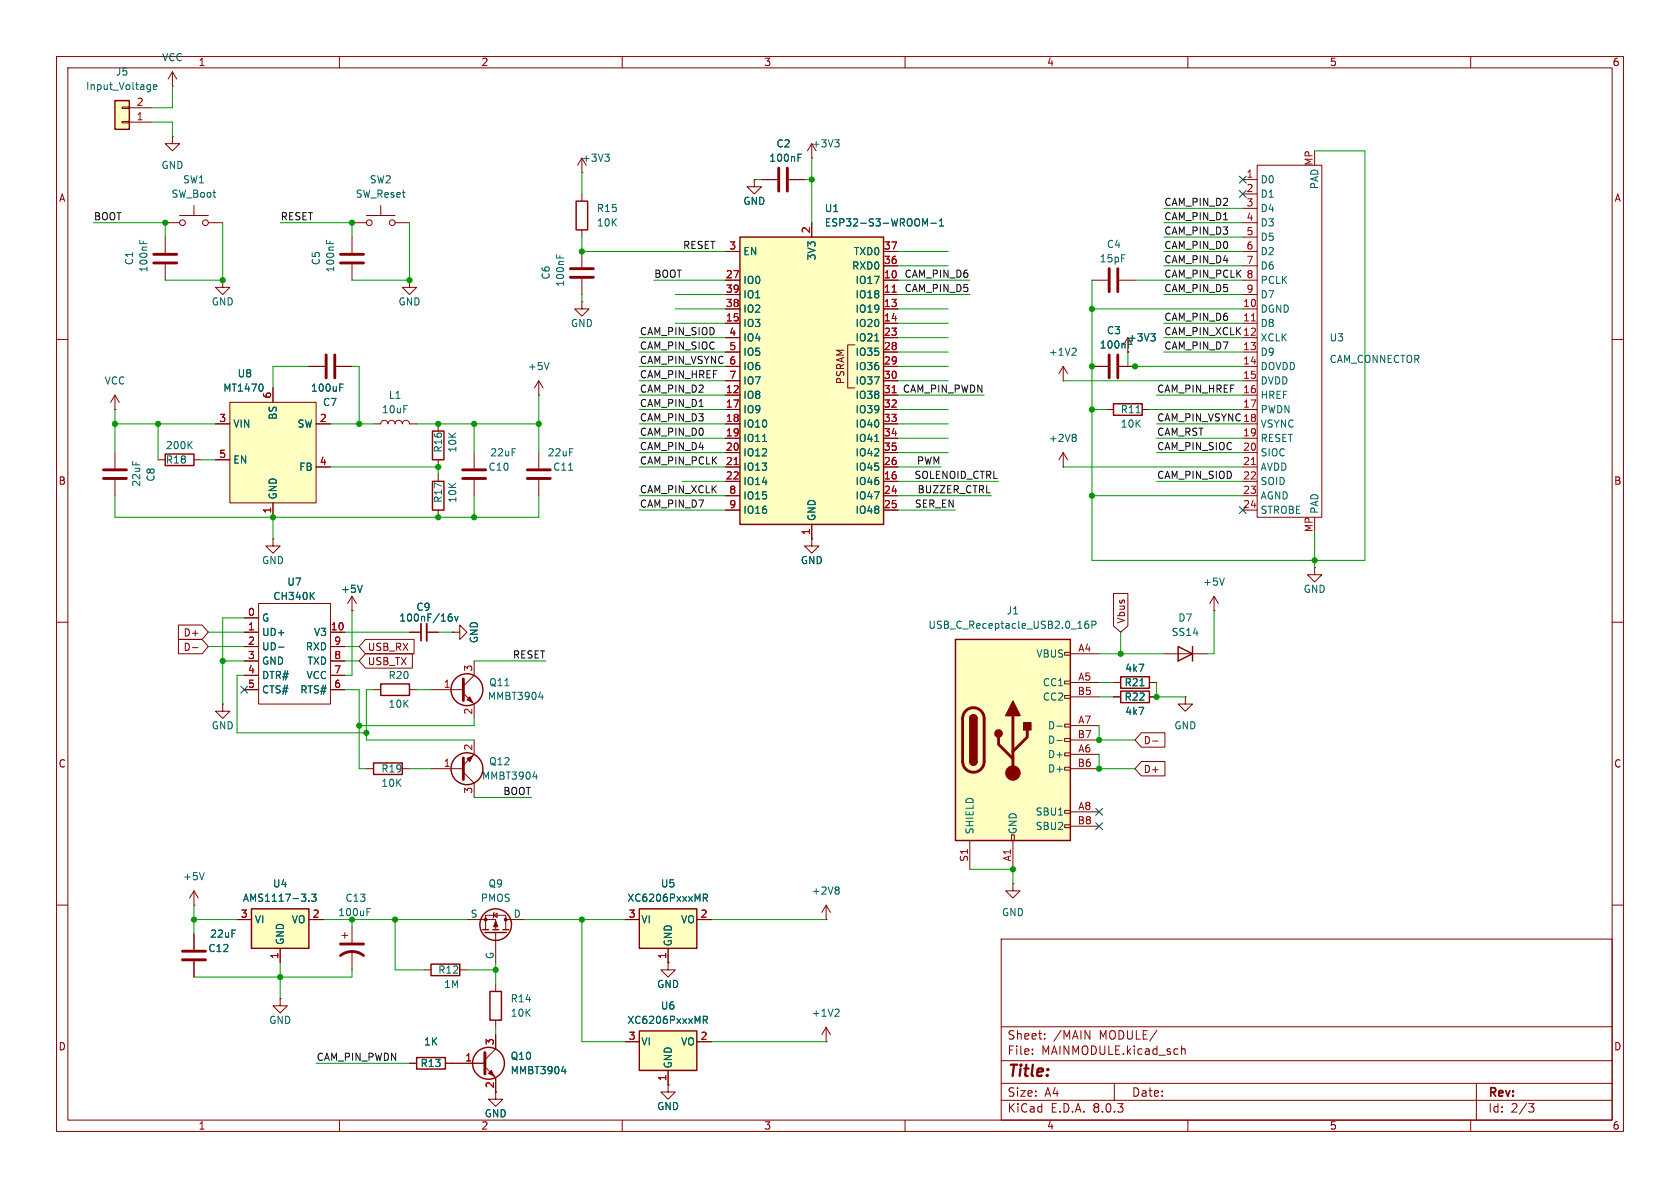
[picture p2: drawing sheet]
<svg xmlns="http://www.w3.org/2000/svg" width="297mm" height="210mm" viewBox="0 0 297 210" stroke-linecap="round" stroke-linejoin="round" font-family="sans-serif">
<g fill="none" stroke="#840000" stroke-width=".18">
<path d="M10 10h277v190h-277zM12 12h273v186h-273zM60 10v2M110 10v2M160 10v2M210 10v2M260 10v2M10 60h2M285 60h2M27.9 81.3h1.3M34.3 81.3h1.3M10 110h2"/>
<path d="M285 110h2M10 160h2M285 160h2M177 166h108v32h-108zM60 198v2M110 198v2M160 198v2M177 194.5h108M177 191.5h108M177 187.5h108M177 181.5h108M182.5 186.3v.1"/>
<path d="M182.5 185.5v.1M184.7 183.6v.1M184.7 182.8v.1M191.8 182.2l.9 1.5v-1.5M197 191.5v3M208.9 184.9v1.5M208.9 185.5l.2-.1 .4 .1v.9M210 198v2M260 198v2M261 191.5v6.5M270.2 195.1h1l-.5 .6 .4 .1 .1 .5-.3 .3h-.4"/>
</g>
<path d="M29.2 80.3h5.1v2h-5.1z" fill="none" stroke="#840000" stroke-width=".25"/>
<path d="M33.4 78.6l.6 .7M34 78l-.7 .8" fill="none" stroke="#006464" stroke-width=".18"/>
<path d="M113 182.2h10.2v7h-10.2z" fill="#ffffc2"/>
<path d="M113 182.2h10.2v7h-10.2z" fill="none" stroke="#840000" stroke-width=".25"/>
<path d="M110.5 184.2h2.5M118.1 189.2v2.6M123.2 184.2h2.5" fill="none" stroke="#840000" stroke-width=".18"/>
<path d="M124.3 180.3h.6l.2-.2-.1-.3-.7-.2v1.3M124.6 180.3l.5 .6" fill="none" stroke="#006464" stroke-width=".18"/>
<path d="M113 160.7h10.2v6.9h-10.2z" fill="#ffffc2"/>
<g fill="none" stroke="#840000" stroke-width=".25">
<path d="M113 160.7h10.2v6.9h-10.2z"/>
<circle cx="82.5" cy="121.9" r="2.82"/>
</g>
<path d="M54.6 64.8h2.8M59.4 64.8h2.8M80 111.8h1.3v-1.3l1.2 1.3-1.2 1.2v-1.2M80 111.8h.1M83.8 116.8v2.6l-1.9 1.9M76.2 121.9h5.7M81.9 122.6l1.9 1.9v2.5M110.5 162.6h2.5M118.1 167.6v2.6M123.2 162.6h2.5M118.1 191.8v1.2h1.3l-1.3 1.3-1.3-1.3h1.3M118.1 191.8h.1" fill="none" stroke="#840000" stroke-width=".18"/>
<path d="M60.1 68.5h.4M60.1 67.9h.6M95.3 123.2h.7M95.9 122.8v.8M124.3 158.7h.6l.2-.2-.1-.3-.7-.1v1.2M124.6 158.7l.5 .6" fill="none" stroke="#006464" stroke-width=".18"/>
<path d="M57.7 62.7v4.1M59.2 62.7v4.1M81.9 120v3.8" fill="none" stroke="#840000" stroke-width=".51"/>
<path d="M82.5 123.7l.6-.5 .5 1z" fill="#840000" stroke="#840000" stroke-width=".18"/>
<path d="M168.9 113h20.3v35.6h-20.3z" fill="#ffffc2"/>
<g fill="none" stroke="#840000" stroke-width=".18">
<path d="M20.3 72.4h.1M20.3 69.9v2.5M20.3 69.9l-.7 1.2M20.3 69.9l.8 1.2M188 67.3h.1M188 64.8l-.8 1.2M188 64.8v2.5M188 64.8l.7 1.2M20.3 80v2.8M20.3 84.8v2.8M188.2 115.3h1v.5h-1zM189.2 115.6h5.1"/>
<path d="M64.8 135.9h1.2M66 121.9h1.3M71.1 135.9h1.3M72.4 121.9h1.3M76.2 135.9h5.7M81.9 136.5l1.9 1.9v2.6M83.8 130.8v2.6l-1.9 1.9M188.2 135.6h1v.5h-1zM188.2 133.1h1v.5h-1zM188.2 130.6h1v.5h-1zM188.2 128h1v.5h-1zM188.2 122.9h1v.5h-1z"/>
<path d="M188.2 120.4h1v.5h-1zM189.2 120.7h5.1M189.2 133.4h5.1M189.2 128.3h5.1M189.2 123.2h5.1M189.2 135.9h5.1M189.2 130.8h5.1M171.4 148.6v5.1M178.8 147.6h.5v1h-.5zM179.1 156.2v1.3h1.2l-1.2 1.3-1.3-1.3h1.3M179.1 156.2h.1M179.1 148.6v5.1"/>
<path d="M188.2 145.8h1v.5h-1zM188.2 143.3h1v.5h-1zM189.2 143.5h5.1M189.2 146.1h5.1M49.5 176.5v1.3h1.3l-1.3 1.3-1.2-1.3h1.2M49.5 176.5h.1M118.1 170.2v1.3h1.3l-1.3 1.2-1.3-1.2h1.3M118.1 170.2h.1M146 162.6h.1M146 160l-.7 1.3M146 160v2.6M146 160l.8 1.3"/>
<path d="M80 188h5.7M85.7 188.6l1.9 1.9v2.5M87.6 182.9v2.5l-1.9 1.9M146 184.2h.1M146 181.6v2.6M146 181.6l-.7 1.3M146 181.6l.8 1.3"/>
</g>
<g fill="none" stroke="#840000" stroke-width=".25">
<path d="M168.9 113h20.3v35.6h-20.3zM66 134.9h5.1v2h-5.1zM67.3 120.9h5.1v2h-5.1zM171.4 134.6a.64 .64 0 0 0 .7 .7 .64 .64 0 0 0 .6-.7M171.4 127a.64 .64 0 0 1 .7-.6 .64 .64 0 0 1 .6 .6"/>
<circle cx="82.5" cy="135.9" r="2.82"/>
<circle cx="86.4" cy="188" r="2.82"/>
</g>
<path d="M18.3 83.1h4.1M18.3 84.6h4.1M81.9 134v3.8M170.7 125.7a1.9 1.9 0 0 1 2.1-.5 1.9 1.9 0 0 1 1.2 1.8v7.6a1.91 1.91 0 0 1-1.9 1.9 1.91 1.91 0 0 1-1.9-1.9v-7.7l.2-.7zM176.5 130.3v1.3l2.6 2.5M179.1 126.5v10.2M181.6 129v1.3l-2.5 2.5M85.7 186.1v3.8" fill="none" stroke="#840000" stroke-width=".51"/>
<g fill="#840000" stroke="#840000" stroke-width=".25">
<path d="M171.4 134.6h1.3a.64 .64 0 0 1-.6 .7 .64 .64 0 0 1-.7-.7z"/>
<path d="M171.4 127h1.3v7.6h-1.3z"/>
<path d="M171.6 126.6a.64 .64 0 0 1 .7-.2 .64 .64 0 0 1 .4 .6h-1.3z"/>
<path d="M179.1 124l1.2 2.5h-2.5z"/>
<path d="M181 127.8h1.2v1.2h-1.2z"/>
<circle cx="176.5" cy="129.7" r=".63"/>
</g>
<g fill="#840000" stroke="#840000" stroke-width=".18">
<path d="M82.5 134.1l1.1-.5-.5 1z"/>
<path d="M86.9 189.2l.5 1-1-.5z"/>
<circle cx="179.1" cy="136.7" r="1.27"/>
</g>
<path d="M190 61.5l.3 .3-.1 .3-.7 .7h.8M192.4 109.8l-.4 .1a.86 .86 0 0 0 0 1.2l.4-.2 .1-.4-.2-.2h-.4l-.1 .2M193 110.5l.6-.1 .2-.2-.1-.3-.7-.1v1.3M94.2 137.3h.8M94.8 136.9v.8M186.8 128.4h1M186.8 130.9h1M148.1 156.8l.2 .2-.2 .3 .2 .3v.2l-.2 .3M148.1 178.4l.2 .2v.3l-.7 .7h.7M99.3 189.4h.8M99.9 189v.8" fill="none" stroke="#006464" stroke-width=".18"/>
<path d="M40.6 71.1h15.3v17.8h-15.3z" fill="#ffffc2"/>
<g fill="none" stroke="#840000" stroke-width=".18">
<path d="M102.1 29.2l.8-1.3v2.6M102.9 30.5h.1M102.9 34.3v1.3M133.3 31.8v1.2h1.3l-1.3 1.3-1.2-1.3h1.2M133.3 31.8h.1M134.6 31.8h2.8M139.4 31.8h2.8M72.4 49.5v1.3h1.3l-1.3 1.3-1.3-1.3h1.3M72.4 49.5h.1M102.9 53.3v1.3h1.2l-1.2 1.3-1.3-1.3h1.3M102.9 53.3h.1M102.9 40.6v1.3"/>
<path d="M102.9 44.5v2.7M102.9 49.3v2.8M193 49.5h2.8M197.9 49.5h2.8M38.1 74.9h2.5M40.6 71.1h15.3v17.8h-15.3zM48.3 68.6v2.5M55.9 74.9h2.5M66 74.9h1.3a.64 .64 0 0 1 .6-.6 .64 .64 0 0 1 .7 .6 .64 .64 0 0 1 .6-.6 .64 .64 0 0 1 .6 .6 .64 .64 0 0 1 .7-.6 .64 .64 0 0 1 .6 .6 .64 .64 0 0 1 .7-.6 .64 .64 0 0 1 .6 .6h1.3M95.2 69.9h.1M95.2 67.3l-.7 1.3M95.2 67.3v2.6"/>
<path d="M95.2 67.3l.8 1.3M195.6 72.4h1.2M198.6 61l.8-1.3v2.5M201.9 72.4h1.3M38.1 81.3h2.5M48.3 88.9v2.5M55.9 82.6h2.5M188 82.6h.1M188 80l-.8 1.3M188 80v2.6M188 80l.7 1.3M72.4 111.8h2"/>
<path d="M75.4 111.8h2.1M214.6 108h.1M214.6 105.4l-.7 1.3M214.6 105.4v2.6M214.6 105.4l.8 1.3M39.4 124.5v1.2h1.2l-1.2 1.3-1.3-1.3h1.3M39.4 124.5h.1M60.5 165.4h1M61 164.8v1.1M62.2 163.8v2.8M62.2 168.1v3.4M82.5 162.6h5.1v1.7"/>
<path d="M85.9 164.3v-2.5h3.5v2.5M87.2 161.8l.7-.4v.8zM87.4 161.3l-.2 .1v.8l-.1 .1M87.6 164.8v5.4M89.4 162.6h3.3M72.4 188h1.3M78.7 188h1.3"/>
</g>
<g fill="none" stroke="#006464" stroke-width=".18">
<path d="M106.9 27.2h.8l-.4 .5M107.5 27.7l.2 .3v.3l-.2 .2M141.1 27.2h.6M141.1 27.9h.4M98.4 45v.6M99 45.2v.4M203.4 59h.8l-.4 .5M204 59.5l.2 .2v.3l-.2 .3M46.4 68l.1 .4-.1 .6M97.1 64.1l-.5 1.2M190 76.8l.3 .2-.3 .3 .3 .3v.2l-.3 .2M200.9 73h.7"/>
<path d="M79.4 109.1l.3-.1 .3 .3-.2 .4h-.4M79.8 108.5l-.4 .2M80.4 109l.3 .8 .3-.8M216.4 102.2l-.4 1.2M64.9 161.2h.4M64.9 160.6h.6"/>
</g>
<g fill="none" stroke="#840000" stroke-width=".25">
<path d="M101.9 35.6h2v5h-2zM196.8 71.4h5.1v2h-5.1zM85.3 164.3h1.1M85.7 164.8h3.8M87.1 164.3h1M88.9 164.3h1M73.7 186.9h5v2.1h-5z"/>
<circle cx="87.6" cy="163.4" r="2.79"/>
</g>
<path d="M137.7 29.7v4.1M139.2 29.7v4.1M100.8 49h4.1M100.8 47.5h4.1M196.1 47.5v4.1M197.6 47.5v4.1M60.2 168.9a3.3 3.3 0 0 1 4.1 0M60.2 166.9h4.1" fill="none" stroke="#840000" stroke-width=".51"/>
<path d="M75.4 110.2v3.1" fill="none" stroke="#840000" stroke-width=".33"/>
<path d="M74.4 110.2v3.1" fill="none" stroke="#840000" stroke-width=".3"/>
<g fill="#840000" stroke="#840000" stroke-width=".18">
<path d="M87.6 162.8l.4 1h-.8z"/>
<circle cx="85.9" cy="162.6" r=".25"/>
<circle cx="89.4" cy="162.6" r=".25"/>
</g>
<path d="M20.3 17.8h2.6v5.1h-2.6z" fill="#ffffc2"/>
<g fill="none" stroke="#840000" stroke-width=".18">
<path d="M21.6 18.9h1.3v.3h-1.3zM22.9 19.1h3.8M30.5 15.2h.1M30.5 12.7l-.8 1.3M30.5 12.7v2.5M30.5 12.7l.7 1.3M21.6 21.5h1.3v.2h-1.3zM22.9 21.6h3.8M30.5 24.1v1.3h1.2l-1.2 1.3-1.3-1.3h1.3M30.5 24.1h.1M142.7 26.7l.8-1.3v2.5M143.5 27.9h.1"/>
<path d="M143.5 95.3v1.2h1.3l-1.3 1.3-1.3-1.3h1.3M143.5 95.3h.1M87.6 174v1.3M87.6 180.3v1.3"/>
</g>
<path d="M20.3 17.8h2.6v5.1h-2.6zM86.6 175.3h2v5h-2z" fill="none" stroke="#840000" stroke-width=".25"/>
<path d="M26.5 15h.1M26.6 15l-.1 1.1M26.6 15.8h-.1M27.1 15.4l.6-.1v-.3h-.4l-.2 .2 .1 .6h.5M147.6 24.7h.7l-.4 .5M148.1 25.2l.2 .2v.3l-.2 .3" fill="none" stroke="#006464" stroke-width=".18"/>
<path d="M130.8 41.9h25.4v50.8h-25.4z" fill="#ffffc2"/>
<path d="M130.8 41.9h25.4v50.8h-25.4zM76.5 76.2h2v5.1h-2zM76.5 85.1h2v5.1h-2zM198.1 119.6h5.1v2.1h-5.1zM208.3 114.3l2.5 1.3-2.5 1.2zM210.8 114.3v2.5M198.1 122.2h5.1v2h-5.1zM76.2 170.4h5.1v2.1h-5.1z" fill="none" stroke="#840000" stroke-width=".25"/>
<g fill="none" stroke="#840000" stroke-width=".18">
<path d="M29.2 39.4h2.5M31.7 38.1h5.1M34.3 36.3v1.8M36.8 39.4h2.6M62.2 39.4h2.6M64.8 38.1h5M67.3 36.3v1.8M69.8 39.4h2.6M143.5 39.4v2.5M219.7 39.4h2.5M219.7 31.8h2.5M219.7 34.3h2.5"/>
<path d="M219.7 36.8h2.5M222.2 29.2h11.5v62.2h-11.5zM29.2 41.9v2.8M29.2 46.7v2.8M39.4 49.5v1.3h1.2l-1.2 1.3-1.3-1.3h1.3M39.4 49.5h.1M62.2 41.9v2.8M62.2 46.7v2.8M128.3 49.5h2.5M128.3 52.1h2.5M128.3 54.6h2.5M128.3 57.2h2.5"/>
<path d="M128.3 59.7h2.5M128.3 44.5h2.5M156.2 49.5h2.5M156.2 52.1h2.5M156.2 54.6h2.5M156.2 57.2h2.5M156.2 59.7h2.5M156.2 44.5h2.5M156.2 47h2.5M219.7 49.5h2.5M219.7 52.1h2.5M219.7 54.6h2.5"/>
<path d="M219.7 57.2h2.5M219.7 59.7h2.5M219.7 44.5h2.5M219.7 47h2.5M219.7 41.9h2.5M77.5 74.9v1.3M128.3 69.9h2.5M128.3 72.4h2.5M128.3 74.9h2.5M128.3 77.5h2.5M128.3 62.2h2.5M128.3 64.8h2.5"/>
<path d="M128.3 67.3h2.5M151.1 61h-1.2v7.6h1.2M156.2 69.9h2.5M156.2 72.4h2.5M156.2 74.9h2.5M156.2 77.5h2.5M156.2 62.2h2.5M156.2 64.8h2.5M156.2 67.3h2.5M193 64.8h2.8M197.9 64.8h2.8M219.7 69.9h2.5"/>
<path d="M219.7 72.4h2.5M219.7 74.9h2.5M219.7 77.5h2.5M219.7 62.2h2.5M219.7 64.8h2.5M219.7 67.3h2.5M48.3 95.3v1.2h1.2l-1.2 1.3-1.3-1.3h1.3M48.3 95.3h.1M77.5 81.3v1.3M77.5 83.8v1.3M77.5 90.2v1.2M83.8 80v2.8"/>
<path d="M83.8 84.8v2.8M95.2 80v2.8M95.2 84.8v2.8M128.3 85.1h2.5M128.3 80h2.5M128.3 82.6h2.5M128.3 87.6h2.5M128.3 90.2h2.5M143.5 92.7v2.6M156.2 85.1h2.5M156.2 80h2.5M156.2 82.6h2.5"/>
<path d="M156.2 87.6h2.5M156.2 90.2h2.5M219.7 85.1h2.5M219.7 80h2.5M219.7 82.6h2.5M219.7 87.6h2.5M219.7 90.2h2.5M43.2 109.2h2.5M43.2 111.8h2.5M43.2 114.3h2.5M43.2 116.8h2.5M43.2 119.4h2.5"/>
<path d="M45.7 106.7h12.7v17.8h-12.7zM58.4 111.8h2.6M58.4 114.3h2.6M58.4 116.8h2.6M58.4 119.4h2.6M62.2 108h.1M62.2 105.4v2.6M62.2 105.4l-.7 1.3M62.2 105.4l.8 1.3M205.7 115.6h7.7M232.4 100.3v1.3h1.3l-1.3 1.3-1.3-1.3h1.3M232.4 100.3h.1"/>
<path d="M43.2 121.9h2.5M58.4 121.9h2.6M196.8 123.2h1.3M196.8 120.7h1.3M203.2 123.2h1.3M203.2 120.7h1.3M209.5 123.2v1.3h1.3l-1.3 1.2-1.2-1.2h1.2M209.5 123.2h.1M34.3 165.1v2.8M34.3 169.9v2.8M74.9 171.5h1.3M81.3 171.5h1.2"/>
<path d="M87.6 193v1.3h1.3l-1.3 1.3-1.2-1.3h1.2"/>
<circle cx="32.3" cy="39.4" r=".51"/>
<circle cx="36.3" cy="39.4" r=".51"/>
<circle cx="65.3" cy="39.4" r=".51"/>
<circle cx="69.3" cy="39.4" r=".51"/>
</g>
<path d="M157.7 51.7h.7M221.2 56.7h.7M157.7 69.4h.7M129.8 82.1h.7M221.2 82.1h.7" fill="none" stroke="#a90000" stroke-width=".18"/>
<g fill="none" stroke="#006464" stroke-width=".18">
<path d="M163.5 39.6l.5-.9v1.2M164.6 39.5h.9M166.1 39.9h.7M166.1 39l.3-.3v1.2M24.7 42.5v.6M25.3 42.6v.5M57.7 42.5v.6M58.3 42.6v.5M134.8 78h.7M154.6 78h.8M154.6 60.3h.8M100.5 83.1h.7"/>
<path d="M49.2 114.4h1M55 105.3l.6 .7M55.6 104.7l-.7 .7M64 103.4l-.4 1.3M201.5 121.2h.8"/>
</g>
<path d="M27.2 46.5h4M27.2 45h4M60.2 46.5h4.1M60.2 45h4.1M196.1 62.7v4.1M197.6 62.7v4.1M81.8 83.1h4.1M81.8 84.6h4.1M93.2 83.1h4.1M93.2 84.6h4.1M32.3 168.1h4M32.3 169.7h4" fill="none" stroke="#840000" stroke-width=".51"/>
<path d="M44.4 160.7h10.2v6.9h-10.2z" fill="#ffffc2"/>
<path d="M44.4 160.7h10.2v6.9h-10.2z" fill="none" stroke="#840000" stroke-width=".25"/>
<g fill="none" stroke="#840000" stroke-width=".18">
<path d="M133.3 31.8h.1M134.6 31.8h2.8M139.4 31.8h2.8M143.5 39.4v2.5M128.3 49.5h2.5M128.3 52.1h2.5M128.3 54.6h2.5M128.3 57.2h2.5M128.3 59.7h2.5M128.3 44.5h2.5M156.2 49.5h2.5M156.2 52.1h2.5"/>
<path d="M156.2 54.6h2.5M156.2 57.2h2.5M156.2 59.7h2.5M156.2 44.5h2.5M156.2 47h2.5M38.1 74.9h2.5M48.3 68.6v2.5M54.6 64.8h2.8M55.9 74.9h2.5M59.4 64.8h2.8M128.3 64.8h2.5M128.3 74.9h2.5"/>
<path d="M128.3 69.9h2.5M128.3 72.4h2.5M128.3 77.5h2.5M128.3 62.2h2.5M128.3 67.3h2.5M156.2 64.8h2.5M156.2 74.9h2.5M156.2 69.9h2.5M156.2 72.4h2.5M156.2 77.5h2.5M156.2 62.2h2.5M156.2 67.3h2.5"/>
<path d="M193 64.8h2.8M197.9 64.8h2.8M38.1 81.3h2.5M48.3 88.9v2.5M55.9 82.6h2.5M128.3 82.6h2.5M128.3 85.1h2.5M128.3 80h2.5M128.3 87.6h2.5M128.3 90.2h2.5M143.5 95.3h.1M143.5 92.7v2.6"/>
<path d="M156.2 82.6h2.5M156.2 85.1h2.5M156.2 80h2.5M156.2 87.6h2.5M156.2 90.2h2.5M31.5 113h4.2l1.1 1.3-1.1 1.3h-4.2zM31.5 110.5h4.2l1.1 1.3-1.1 1.2h-4.2zM34 114.5h1M43.2 111.8h2.5M43.2 109.2h2.5M43.2 114.3h2.5M43.2 116.8h2.5"/>
<path d="M43.2 119.4h2.5M58.4 111.8h2.6M58.4 114.3h2.6M58.4 116.8h2.6M58.4 119.4h2.6M62.2 108h.1M64.6 115.6h8.3v2.5h-8.3l-1.1-1.3zM64.6 113h8.6v2.6h-8.6l-1.1-1.3zM72.4 111.8h2M75.4 111.8h2.1M80 111.8h.1M196.8 104.9h2.6v5.7l-1.3 1.2-1.3-1.2z"/>
<path d="M43.2 121.9h2.5M58.4 121.9h2.6M196.8 120.7h1.3M196.8 123.2h1.3M201.8 134.6h4.1v2.6h-4.1l-1.1-1.3zM201.8 129.5h4.1v2.6h-4.1l-1.1-1.3zM203.2 120.7h1.3M203.2 123.2h1.3M203.8 131h.9M34.3 157.5l-.8 1.3M34.3 157.5v2.5M34.3 157.5l.8 1.3"/>
<path d="M34.3 160h.1M34.3 165.1v2.8M34.3 169.9v2.8M41.9 162.6h2.5M49.5 167.6v2.6M54.6 162.6h2.5M110.5 162.6h2.5M118.1 170.2h.1M118.1 167.6v2.6M123.2 162.6h2.5M72.4 188h1.3M78.7 188h7"/>
<path d="M87.6 182.9v2.5M87.6 190.5v2.5M110.5 184.2h2.5M118.1 191.8h.1M118.1 189.2v2.6M123.2 184.2h2.5"/>
</g>
<g fill="none" stroke="#006464" stroke-width=".18">
<path d="M141.1 27.9h.4M141.1 27.2h.6M163.5 39.6l.5-.9v1.2M164.6 39.5h.9M166.1 39.9h.7M166.1 39l.3-.3v1.2M203.4 59h.8l-.4 .5M204 59.5l.2 .2v.3l-.2 .3M46.4 68l.1 .4-.1 .6M60.1 68.5h.4M60.1 67.9h.6M134.8 78h.7"/>
<path d="M154.6 78h.8M154.6 60.3h.8M49.2 114.4h1M55 105.3l.6 .7M55.6 104.7l-.7 .7M64 103.4l-.4 1.3M79.4 109.1l.3-.1 .3 .3-.2 .4h-.4M79.8 108.5l-.4 .2M80.4 109l.3 .8 .3-.8M201.5 121.2h.8M36.1 154.2l-.4 1.3M54.6 159.2v.1"/>
<path d="M55.1 158.1h.8l-.4 .4 .3 .2v.5l-.2 .1-.5-.1M124.3 158.7h.6l.2-.2-.1-.3-.7-.1v1.2M124.6 158.7l.5 .6M99.3 189.4h.8M99.9 189v.8M124.3 180.3h.6l.2-.2-.1-.3-.7-.2v1.3M124.6 180.3l.5 .6"/>
</g>
<g fill="none" stroke="#009600" stroke-width=".18">
<path d="M30.5 15.2v3.9h-3.8M16.5 39.4h12.7v2.5M26.7 21.6h3.8v2.5M39.4 39.4v10.1h-10.2M49.5 39.4h12.7v2.5M72.4 39.4v10.1h-10.2M102.9 30.5v3.8M133.3 31.8h1.3M142.2 31.8h1.3M143.5 27.9v11.5M205.7 39.4h14M205.7 36.8h14"/>
<path d="M232.4 26.7h8.9v72.4h-48.3v-49.6M102.9 41.9v2.6h25.4M102.9 52.1v1.2M113 59.7h15.3M115.6 49.5h12.7M119.4 52.1h8.9M119.4 54.6h8.9M119.4 57.2h8.9M158.7 44.5h8.9M158.7 49.5h12.7M158.7 47h8.9M158.7 52.1h12.7"/>
<path d="M158.7 59.7h8.9M158.7 54.6h8.9M158.7 57.2h8.9M193 54.6h26.7M200.7 49.5h19M205.7 44.5h14M205.7 47h14M205.7 52.1h14M205.7 59.7h14M205.7 57.2h14M205.7 41.9h14M20.3 74.9h17.8"/>
<path d="M20.3 72.4v7.6M27.9 74.9v6.4M54.6 64.8h-6.3v3.8M58.4 74.9h7.6M62.2 64.8h1.3v10.1M73.7 74.9h21.5M83.8 74.9v5.1M95.2 69.9v10.1M113 64.8h15.3M113 74.9h15.3M113 69.9h15.3M113 72.4h15.3"/>
<path d="M113 62.2h15.3M113 67.3h15.3M113 77.5h15.3M158.7 64.8h8.9M158.7 74.9h8.9M158.7 69.9h15.3M158.7 72.4h8.9M158.7 62.2h8.9M158.7 67.3h8.9M158.7 77.5h8.9M188 67.3h31.7M193 72.4h2.6"/>
<path d="M199.4 62.2v2.6h20.3M203.2 72.4h16.5M204.5 74.9h15.2M204.5 69.9h15.2M204.5 77.5h15.2M205.7 62.2h14M20.3 87.6v3.8h74.9v-3.8M35.6 81.3h2.5M48.3 91.4v3.9M58.4 82.6h19.1v1.2M83.8 87.6v3.8M113 82.6h15.3"/>
<path d="M113 87.6h15.3M113 90.2h15.3M113 80h15.3M120.6 85.1h7.7M158.7 82.6h7.7M158.7 87.6h16.6M158.7 85.1h17.8M158.7 90.2h10.2M158.7 80h8.9M188 82.6h31.7M193 87.6h26.7M204.5 85.1h15.2"/>
<path d="M204.5 80h15.2M232.4 94v6.3M36.8 111.8h6.4M36.8 114.3h6.4M39.4 116.8h3.8M43.2 109.2h-3.8v15.3M43.2 119.4h-1.3v10.1h22.9M61 111.8h11.4M61 116.8h2.5M61 114.3h2.5M62.2 108v11.4h-1.2M77.5 111.8h2.5"/>
<path d="M83.8 116.8h12.7M194.3 115.6h11.4M198.1 111.8v3.8M214.6 108v7.6h-1.2M61 121.9h2.5v14h1.3M66 121.9h-1.2v8.9h19M72.4 135.9h3.8M73.7 121.9h2.5M83.8 127v1.3h-20.3M194.3 133.4v2.5h6.4M194.3 128.3v2.5h6.4M194.3 120.7h2.5"/>
<path d="M194.3 123.2h2.5M204.5 120.7v2.5h5M83.8 141h10.2M171.4 153.7h7.7v2.5M34.3 162.6h7.6M34.3 160v5.1M49.5 170.2v6.3M57.1 162.6h25.4M62.2 162.6v1.2M62.2 171.5v1.2h-27.9M69.8 162.6v8.9h5.1M82.5 171.5h5.1"/>
<path d="M87.6 170.2v3.8M92.7 162.6h17.8M102.9 162.6v21.6h7.6M125.7 162.6h20.3M55.9 188h16.5M87.6 181.6v1.3M125.7 184.2h20.3"/>
</g>
<path d="M219.1 33.7l1.2 1.2M219.1 31.1l1.2 1.3M220.3 33.7l-1.2 1.2M220.3 31.1l-1.2 1.3M219.1 89.6l1.2 1.2M220.3 89.6l-1.2 1.2M42.6 121.3l1.2 1.2M43.8 121.3l-1.2 1.2M193.7 145.4l1.2 1.3M193.7 142.9l1.2 1.2M194.9 145.4l-1.2 1.3M194.9 142.9l-1.2 1.2" fill="none" stroke="#000084" stroke-width=".18"/>
<path d="M157.7 51.7h.7M157.7 69.4h.7M129.8 82.1h.7" fill="none" stroke="#a90000" stroke-width=".18"/>
<g fill="#009600" stroke="#009600" stroke-width=".18">
<circle cx="63.5" cy="74.9" r=".46"/>
<circle cx="48.3" cy="91.4" r=".46"/>
<circle cx="27.9" cy="74.9" r=".46"/>
<circle cx="20.3" cy="74.9" r=".46"/>
<circle cx="102.9" cy="44.5" r=".46"/>
<circle cx="72.4" cy="49.5" r=".46"/>
<circle cx="62.2" cy="39.4" r=".46"/>
<circle cx="29.2" cy="39.4" r=".46"/>
<circle cx="39.4" cy="49.5" r=".46"/>
<circle cx="77.5" cy="91.4" r=".46"/>
<circle cx="77.5" cy="82.6" r=".46"/>
<circle cx="83.8" cy="91.4" r=".46"/>
<circle cx="77.5" cy="74.9" r=".46"/>
<circle cx="83.8" cy="74.9" r=".46"/>
<circle cx="64.8" cy="129.5" r=".46"/>
<circle cx="95.2" cy="74.9" r=".46"/>
<circle cx="39.4" cy="116.8" r=".46"/>
<circle cx="63.5" cy="128.3" r=".46"/>
<circle cx="34.3" cy="162.6" r=".46"/>
<circle cx="102.9" cy="162.6" r=".46"/>
<circle cx="49.5" cy="172.7" r=".46"/>
<circle cx="62.2" cy="162.6" r=".46"/>
<circle cx="69.8" cy="162.6" r=".46"/>
<circle cx="87.6" cy="171.5" r=".46"/>
<circle cx="143.5" cy="31.8" r=".46"/>
<circle cx="193" cy="54.6" r=".46"/>
<circle cx="200.7" cy="64.8" r=".46"/>
<circle cx="193" cy="64.8" r=".46"/>
<circle cx="179.1" cy="153.7" r=".46"/>
<circle cx="194.3" cy="130.8" r=".46"/>
<circle cx="194.3" cy="135.9" r=".46"/>
<circle cx="198.1" cy="115.6" r=".46"/>
<circle cx="204.5" cy="123.2" r=".46"/>
<circle cx="193" cy="87.6" r=".46"/>
<circle cx="193" cy="72.4" r=".46"/>
<circle cx="232.4" cy="99.1" r=".46"/>
</g>
<text font-size="2.8" fill="#840000" x="178" y="190.9">Title:</text>
<g font-size="2.1" fill="#840000">
<text x="178" y="184">Sheet:</text>
<text x="186.2" y="184">/MAIN</text>
<text x="194.4" y="184">MODULE/</text>
<text x="178" y="186.7">File:</text>
<text x="184.1" y="186.7">MAINMODULE.kicad_sch</text>
<text x="178" y="196.9">KiCad</text>
<text x="178" y="194.1">Size:</text>
<text x="184.7" y="194.1">A4</text>
<text x="185.7" y="196.9">E.D.A.</text>
<text x="193.3" y="196.9">8.0.3</text>
<text x="200" y="194.1">Date:</text>
<text x="263" y="194.3">Rev:</text>
<text x="263" y="196.9">Id:</text>
<text x="267.1" y="196.9">2/3</text>
</g>
<g font-size="1.8" fill="#006464">
<text x="28.6" y="11">VCC</text>
<text x="15.1" y="16.1">Input_Voltage</text>
<text x="20.4" y="13.6">J5</text>
<text x="102.8" y="28.8">+3V3</text>
<text x="135.9" y="28.8">100nF</text>
<text x="137.2" y="26.3">C2</text>
<text x="143.4" y="26.3">+3V3</text>
<text x="28.4" y="30.1">GND</text>
<text x="30.2" y="35.2">SW_Boot</text>
<text x="32.3" y="32.6">SW1</text>
<text x="62.8" y="35.2">SW_Reset</text>
<text x="65.3" y="32.6">SW2</text>
<text x="222.8" y="32.6">D0</text>
<text x="222.8" y="35.2">D1</text>
<text x="233.3" y="33.5" transform="rotate(-90 233.3 33.5)">PAD</text>
<text x="105.4" y="37.7">R15</text>
<text x="105.4" y="40.2">10K</text>
<text x="131.3" y="36.4">GND</text>
<text x="145.7" y="37.7">U1</text>
<text x="145.7" y="40.2">ESP32-S3-WROOM-1</text>
<text x="222.8" y="37.7">D4</text>
<text x="222.8" y="40.2">D3</text>
<text x="23.7" y="47" transform="rotate(-90 23.7 47)">C1</text>
<text x="56.7" y="47" transform="rotate(-90 56.7 47)">C5</text>
<text x="131.3" y="45.3">EN</text>
<text x="144.4" y="46.1" transform="rotate(-90 144.4 46.1)">3V3</text>
<text x="150.5" y="47.9">RXD0</text>
<text x="150.8" y="45.3">TXD0</text>
<text x="194.3" y="46.6">15pF</text>
<text x="195.6" y="44">C4</text>
<text x="222.8" y="42.8">D5</text>
<text x="222.8" y="45.3">D2</text>
<text x="222.8" y="47.9">D6</text>
<text x="26.3" y="48.3" transform="rotate(-90 26.3 48.3)">100nF</text>
<text x="59.3" y="48.3" transform="rotate(-90 59.3 48.3)">100nF</text>
<text x="97.4" y="49.5" transform="rotate(-90 97.4 49.5)">C6</text>
<text x="99.9" y="50.8" transform="rotate(-90 99.9 50.8)">100nF</text>
<text x="131.3" y="50.4">IO0</text>
<text x="131.3" y="52.9">IO1</text>
<text x="151.1" y="50.4">IO17</text>
<text x="151.1" y="52.9">IO18</text>
<text x="222.8" y="50.4">PCLK</text>
<text x="222.8" y="52.9">D7</text>
<text x="37.3" y="54.2">GND</text>
<text x="70.4" y="54.2">GND</text>
<text x="100.8" y="58">GND</text>
<text x="131.3" y="58">IO3</text>
<text x="131.3" y="55.5">IO2</text>
<text x="151.1" y="55.5">IO19</text>
<text x="151.1" y="58">IO20</text>
<text x="195.6" y="59.3">C3</text>
<text x="222.8" y="55.5">DGND</text>
<text x="222.8" y="58">D8</text>
<text x="93.2" y="65.6">+5V</text>
<text x="131.3" y="60.6">IO4</text>
<text x="131.3" y="63.1">IO5</text>
<text x="131.3" y="65.6">IO6</text>
<text x="151.1" y="60.6">IO21</text>
<text x="151.1" y="63.1">IO35</text>
<text x="151.1" y="65.6">IO36</text>
<text x="185.3" y="63.1">+1V2</text>
<text x="194.3" y="61.8">100nF</text>
<text x="199.3" y="60.6">+3V3</text>
<text x="222.8" y="60.6">XCLK</text>
<text x="222.8" y="63.1">D9</text>
<text x="222.8" y="65.6">DOVDD</text>
<text x="235" y="60.6">U3</text>
<text x="235" y="64.4">CAM_CONNECTOR</text>
<text x="18.4" y="68.2">VCC</text>
<text x="39.4" y="69.4">MT1470</text>
<text x="41.9" y="66.9">U8</text>
<text x="54.9" y="69.4">100uF</text>
<text x="57" y="72">C7</text>
<text x="68.6" y="70.7">L1</text>
<text x="131.3" y="70.7">IO8</text>
<text x="131.3" y="68.2">IO7</text>
<text x="151.1" y="68.2">IO37</text>
<text x="151.1" y="70.7">IO38</text>
<text x="222.8" y="68.2">DVDD</text>
<text x="222.8" y="70.7">HREF</text>
<text x="41.1" y="75.8">VIN</text>
<text x="49.1" y="74.3" transform="rotate(-90 49.1 74.3)">BS</text>
<text x="52.5" y="75.8">SW</text>
<text x="67.4" y="73.3">10uF</text>
<text x="131.3" y="73.3">IO9</text>
<text x="131.3" y="75.8">IO10</text>
<text x="151.1" y="73.3">IO39</text>
<text x="151.1" y="75.8">IO40</text>
<text x="198" y="73.3">R11</text>
<text x="198" y="75.8">10K</text>
<text x="222.8" y="73.3">PWDN</text>
<text x="222.8" y="75.8">VSYNC</text>
<text x="29.2" y="79.6">200K</text>
<text x="29.2" y="82.1">R18</text>
<text x="41.1" y="82.1">EN</text>
<text x="52.8" y="83.4">FB</text>
<text x="78.3" y="80.1" transform="rotate(-90 78.3 80.1)">R16</text>
<text x="80.9" y="80.1" transform="rotate(-90 80.9 80.1)">10K</text>
<text x="86.3" y="83.4">C10</text>
<text x="86.6" y="80.9">22uF</text>
<text x="96.7" y="80.9">22uF</text>
<text x="97.7" y="83.4">C11</text>
<text x="131.3" y="78.3">IO11</text>
<text x="131.3" y="80.9">IO12</text>
<text x="131.3" y="83.4">IO13</text>
<text x="151.1" y="83.4">IO45</text>
<text x="151.1" y="78.3">IO41</text>
<text x="151.1" y="80.9">IO42</text>
<text x="185.3" y="78.3">+2V8</text>
<text x="222.8" y="78.3">RESET</text>
<text x="222.8" y="80.9">SIOC</text>
<text x="222.8" y="83.4">AVDD</text>
<text x="25" y="86.1" transform="rotate(-90 25 86.1)">22uF</text>
<text x="27.5" y="85.2" transform="rotate(-90 27.5 85.2)">C8</text>
<text x="49.1" y="88.4" transform="rotate(-90 49.1 88.4)">GND</text>
<text x="78.3" y="89" transform="rotate(-90 78.3 89)">R17</text>
<text x="80.9" y="89" transform="rotate(-90 80.9 89)">10K</text>
<text x="131.3" y="86">IO14</text>
<text x="131.3" y="88.5">IO15</text>
<text x="151.1" y="86">IO46</text>
<text x="151.1" y="88.5">IO47</text>
<text x="222.8" y="86">SOID</text>
<text x="222.8" y="88.5">AGND</text>
<text x="131.3" y="91">IO16</text>
<text x="144.4" y="92.2" transform="rotate(-90 144.4 92.2)">GND</text>
<text x="151.1" y="91">IO48</text>
<text x="222.8" y="91">STROBE</text>
<text x="233.3" y="90.9" transform="rotate(-90 233.3 90.9)">PAD</text>
<text x="46.2" y="99.9">GND</text>
<text x="141.5" y="99.9">GND</text>
<text x="48.2" y="106.3">CH340K</text>
<text x="50.7" y="103.7">U7</text>
<text x="60.2" y="105">+5V</text>
<text x="212.6" y="103.7">+5V</text>
<text x="230.4" y="105">GND</text>
<text x="46.2" y="110.1">G</text>
<text x="46.2" y="112.6">UD+</text>
<text x="55.4" y="112.6">V3</text>
<text x="70.5" y="110.1">100nF/16v</text>
<text x="73.5" y="108.2">C9</text>
<text x="84.7" y="113.8" transform="rotate(-90 84.7 113.8)">GND</text>
<text x="164" y="111.4">USB_C_Receptacle_USB2.0_16P</text>
<text x="177.9" y="108.8">J1</text>
<text x="207" y="112.6">SS14</text>
<text x="208.2" y="110.1">D7</text>
<text x="46.2" y="115.2">UD-</text>
<text x="46.2" y="117.7">GND</text>
<text x="54" y="115.2">RXD</text>
<text x="54.3" y="117.7">TXD</text>
<text x="183.1" y="116.4">VBUS</text>
<text x="198.8" y="119">4k7</text>
<text x="46.2" y="120.2">DTR#</text>
<text x="46.2" y="122.8">CTS#</text>
<text x="53" y="122.8">RTS#</text>
<text x="54.1" y="120.2">VCC</text>
<text x="68.6" y="120.2">R20</text>
<text x="68.6" y="125.3">10K</text>
<text x="86.1" y="123.9">MMBT3904</text>
<text x="86.4" y="121.5">Q11</text>
<text x="184.3" y="121.5">CC1</text>
<text x="184.3" y="124.1">CC2</text>
<text x="198.7" y="124.1">R22</text>
<text x="198.7" y="121.5">R21</text>
<text x="37.3" y="129.1">GND</text>
<text x="185.2" y="129.1">D-</text>
<text x="185.2" y="131.7">D-</text>
<text x="198.8" y="126.6">4k7</text>
<text x="207.5" y="129.1">GND</text>
<text x="67.3" y="136.8">R19</text>
<text x="86.4" y="135.5">Q12</text>
<text x="185.2" y="134.2">D+</text>
<text x="185.2" y="136.8">D+</text>
<text x="67.3" y="139.3">10K</text>
<text x="85.1" y="138">MMBT3904</text>
<text x="172.3" y="147.6" transform="rotate(-90 172.3 147.6)">SHIELD</text>
<text x="179.9" y="147.6" transform="rotate(-90 179.9 147.6)">GND</text>
<text x="183" y="144.4">SBU1</text>
<text x="183" y="146.9">SBU2</text>
<text x="32.3" y="155.8">+5V</text>
<text x="42.8" y="159.6">AMS1117-3.3</text>
<text x="48.2" y="157.1">U4</text>
<text x="61" y="159.6">C13</text>
<text x="84.9" y="159.6">PMOS</text>
<text x="86.3" y="157.1">Q9</text>
<text x="110.8" y="159.6">XC6206PxxxMR</text>
<text x="116.7" y="157.1">U5</text>
<text x="143.4" y="158.3">+2V8</text>
<text x="37" y="166">22uF</text>
<text x="45" y="163.4">VI</text>
<text x="50.4" y="167.1" transform="rotate(-90 50.4 167.1)">GND</text>
<text x="51.5" y="163.4">VO</text>
<text x="59.7" y="162.2">100uF</text>
<text x="83.1" y="162.3">S</text>
<text x="90.7" y="162.3">D</text>
<text x="113.3" y="163.4">VI</text>
<text x="119" y="167.4" transform="rotate(-90 119 167.4)">GND</text>
<text x="120.3" y="163.4">VO</text>
<text x="177" y="162.2">GND</text>
<text x="36.7" y="168.5">C12</text>
<text x="77.4" y="172.3">R12</text>
<text x="87.4" y="169.6" transform="rotate(-90 87.4 169.6)">G</text>
<text x="78.4" y="174.9">1M</text>
<text x="90.2" y="177.4">R14</text>
<text x="90.2" y="179.9">10K</text>
<text x="116.1" y="174.9">GND</text>
<text x="116.7" y="178.7">U6</text>
<text x="143.4" y="179.9">+1V2</text>
<text x="47.5" y="181.2">GND</text>
<text x="74.9" y="185">1K</text>
<text x="110.8" y="181.2">XC6206PxxxMR</text>
<text x="113.3" y="185">VI</text>
<text x="120.3" y="185">VO</text>
<text x="74.3" y="188.8">R13</text>
<text x="90.2" y="187.6">Q10</text>
<text x="90.2" y="190.1">MMBT3904</text>
<text x="119" y="189" transform="rotate(-90 119 189)">GND</text>
<text x="85.6" y="197.7">GND</text>
<text x="116.1" y="196.4">GND</text>
</g>
<g font-size="1.8" fill="#840000">
<text x="35" y="11.9">1</text>
<text x="85" y="11.9">2</text>
<text x="135" y="11.9">3</text>
<text x="185" y="11.9">4</text>
<text x="235" y="11.9">5</text>
<text x="285" y="11.9">6</text>
<text x="10.3" y="35.9">A</text>
<text x="285.3" y="35.9">A</text>
<text x="149.5" y="68" transform="rotate(-90 149.5 68)">PSRAM</text>
<text x="10.3" y="85.9">B</text>
<text x="285.3" y="85.9">B</text>
<text x="32.4" y="112.7">D+</text>
<text x="199.1" y="110.3" transform="rotate(-90 199.1 110.3)">Vbus</text>
<text x="32.4" y="115.3">D-</text>
<text x="64.9" y="117.8">USB_TX</text>
<text x="64.9" y="115.3">USB_RX</text>
<text x="202.1" y="131.8">D-</text>
<text x="10.3" y="135.9">C</text>
<text x="202.1" y="136.8">D+</text>
<text x="285.3" y="135.9">C</text>
<text x="10.3" y="185.9">D</text>
<text x="285.3" y="185.9">D</text>
<text x="35" y="199.9">1</text>
<text x="85" y="199.9">2</text>
<text x="135" y="199.9">3</text>
<text x="185" y="199.9">4</text>
<text x="235" y="199.9">5</text>
<text x="285" y="199.9">6</text>
</g>
<g font-size="1.8" fill="#a90000">
<text x="24.1" y="21.3">1</text>
<text x="24.1" y="18.8">2</text>
<text x="232.2" y="29.4" transform="rotate(-90 232.2 29.4)">MP</text>
<text x="220.3" y="31.5">1</text>
<text x="220.3" y="34">2</text>
<text x="143.3" y="41.3" transform="rotate(-90 143.3 41.3)">2</text>
<text x="220.3" y="36.6">3</text>
<text x="220.3" y="39.1">4</text>
<text x="220.3" y="41.7">5</text>
<text x="128.8" y="44.2">3</text>
<text x="156.2" y="46.7">36</text>
<text x="156.2" y="44.2">37</text>
<text x="220.3" y="44.2">6</text>
<text x="220.3" y="46.7">7</text>
<text x="128.2" y="49.3">27</text>
<text x="128.2" y="51.8">39</text>
<text x="156.2" y="49.3">10</text>
<text x="156.2" y="51.8">11</text>
<text x="220.3" y="51.8">9</text>
<text x="128.2" y="56.9">15</text>
<text x="128.2" y="54.4">38</text>
<text x="128.8" y="59.4">4</text>
<text x="156.2" y="54.4">13</text>
<text x="156.2" y="56.9">14</text>
<text x="156.2" y="59.4">23</text>
<text x="219.7" y="54.4">10</text>
<text x="219.7" y="56.9">11</text>
<text x="128.8" y="62">5</text>
<text x="128.8" y="64.5">6</text>
<text x="156.2" y="62">28</text>
<text x="156.2" y="64.5">29</text>
<text x="219.7" y="62">13</text>
<text x="219.7" y="64.5">14</text>
<text x="48" y="70.6" transform="rotate(-90 48 70.6)">6</text>
<text x="128.2" y="69.6">12</text>
<text x="128.8" y="67.1">7</text>
<text x="156.2" y="67.1">30</text>
<text x="156.2" y="69.6">31</text>
<text x="219.7" y="67.1">15</text>
<text x="219.7" y="69.6">16</text>
<text x="38.7" y="74.7">3</text>
<text x="56.4" y="74.7">2</text>
<text x="128.2" y="72.1">17</text>
<text x="128.2" y="74.7">18</text>
<text x="128.2" y="77.2">19</text>
<text x="156.2" y="72.1">32</text>
<text x="156.2" y="74.7">33</text>
<text x="156.2" y="77.2">34</text>
<text x="219.7" y="72.1">17</text>
<text x="219.7" y="77.2">19</text>
<text x="38.7" y="81">5</text>
<text x="56.4" y="82.3">4</text>
<text x="128.2" y="79.8">20</text>
<text x="128.2" y="82.3">21</text>
<text x="156.2" y="82.3">26</text>
<text x="156.2" y="79.8">35</text>
<text x="219.7" y="79.8">20</text>
<text x="219.7" y="82.3">21</text>
<text x="128.2" y="84.8">22</text>
<text x="128.8" y="87.4">8</text>
<text x="128.8" y="89.9">9</text>
<text x="156.2" y="84.8">16</text>
<text x="156.2" y="87.4">24</text>
<text x="156.2" y="89.9">25</text>
<text x="219.7" y="84.8">22</text>
<text x="219.7" y="87.4">23</text>
<text x="219.7" y="89.9">24</text>
<text x="48" y="90.9" transform="rotate(-90 48 90.9)">1</text>
<text x="143.3" y="94.7" transform="rotate(-90 143.3 94.7)">1</text>
<text x="232.2" y="94.2" transform="rotate(-90 232.2 94.2)">MP</text>
<text x="43.7" y="109">0</text>
<text x="43.7" y="111.5">1</text>
<text x="58.4" y="111.5">10</text>
<text x="43.7" y="114">2</text>
<text x="43.7" y="116.6">3</text>
<text x="43.7" y="119.1">4</text>
<text x="59" y="119.1">7</text>
<text x="59" y="116.6">8</text>
<text x="59" y="114">9</text>
<text x="83.6" y="118.8" transform="rotate(-90 83.6 118.8)">3</text>
<text x="190.5" y="115.3">A4</text>
<text x="43.7" y="121.7">5</text>
<text x="59" y="121.7">6</text>
<text x="78.4" y="121.7">1</text>
<text x="190.4" y="122.9">B5</text>
<text x="190.5" y="120.4">A5</text>
<text x="83.6" y="126.4" transform="rotate(-90 83.6 126.4)">2</text>
<text x="190.4" y="130.6">B7</text>
<text x="190.5" y="128">A7</text>
<text x="78.4" y="135.6">1</text>
<text x="83.6" y="132.8" transform="rotate(-90 83.6 132.8)">2</text>
<text x="190.4" y="135.6">B6</text>
<text x="190.5" y="133.1">A6</text>
<text x="83.6" y="140.4" transform="rotate(-90 83.6 140.4)">3</text>
<text x="190.5" y="143.3">A8</text>
<text x="190.4" y="145.8">B8</text>
<text x="171.2" y="152.4" transform="rotate(-90 171.2 152.4)">S1</text>
<text x="178.8" y="152.4" transform="rotate(-90 178.8 152.4)">A1</text>
<text x="42.5" y="162.3">3</text>
<text x="55.2" y="162.3">2</text>
<text x="111.1" y="162.3">3</text>
<text x="123.8" y="162.3">2</text>
<text x="49.3" y="169.6" transform="rotate(-90 49.3 169.6)">1</text>
<text x="117.9" y="169.6" transform="rotate(-90 117.9 169.6)">1</text>
<text x="87.4" y="184.9" transform="rotate(-90 87.4 184.9)">3</text>
<text x="111.1" y="183.9">3</text>
<text x="123.8" y="183.9">2</text>
<text x="82.2" y="187.7">1</text>
<text x="117.9" y="191.2" transform="rotate(-90 117.9 191.2)">1</text>
<text x="87.4" y="192.5" transform="rotate(-90 87.4 192.5)">2</text>
</g>
<g font-size="1.8" fill="#0f0f0f">
<text x="16.5" y="39">BOOT</text>
<text x="49.5" y="39">RESET</text>
<text x="205.7" y="41.6">CAM_PIN_D3</text>
<text x="205.7" y="39">CAM_PIN_D1</text>
<text x="205.7" y="36.5">CAM_PIN_D2</text>
<text x="120.6" y="44.1">RESET</text>
<text x="205.7" y="44.1">CAM_PIN_D0</text>
<text x="205.7" y="46.6">CAM_PIN_D4</text>
<text x="115.6" y="49.2">BOOT</text>
<text x="159.8" y="51.7">CAM_PIN_D5</text>
<text x="159.8" y="49.2">CAM_PIN_D6</text>
<text x="205.7" y="51.7">CAM_PIN_D5</text>
<text x="205.7" y="49.2">CAM_PIN_PCLK 8</text>
<text x="113" y="59.3">CAM_PIN_SIOD</text>
<text x="205.7" y="56.8">CAM_PIN_D6</text>
<text x="205.7" y="59.3">CAM_PIN_XCLK 12</text>
<text x="113" y="64.4">CAM_PIN_VSYNC 6</text>
<text x="113" y="61.9">CAM_PIN_SIOC</text>
<text x="205.7" y="61.9">CAM_PIN_D7</text>
<text x="113" y="69.5">CAM_PIN_D2</text>
<text x="113" y="67">CAM_PIN_HREF</text>
<text x="159.5" y="69.5">CAM_PIN_PWDN</text>
<text x="204.5" y="69.5">CAM_PIN_HREF</text>
<text x="113" y="77.1">CAM_PIN_D0</text>
<text x="113" y="74.6">CAM_PIN_D3</text>
<text x="113" y="72">CAM_PIN_D1</text>
<text x="204.5" y="74.6">CAM_PIN_VSYNC18</text>
<text x="204.5" y="77.1">CAM_RST</text>
<text x="113" y="79.7">CAM_PIN_D4</text>
<text x="113" y="82.2">CAM_PIN_PCLK</text>
<text x="162" y="82.2">PWM</text>
<text x="204.5" y="79.7">CAM_PIN_SIOC</text>
<text x="113" y="89.8">CAM_PIN_D7</text>
<text x="113" y="87.3">CAM_PIN_XCLK</text>
<text x="161.6" y="84.7">SOLENOID_CTRL</text>
<text x="161.6" y="89.8">SER_EN</text>
<text x="162.1" y="87.3">BUZZER_CTRL</text>
<text x="204.5" y="84.7">CAM_PIN_SIOD</text>
<text x="90.6" y="116.5">RESET</text>
<text x="88.9" y="140.6">BOOT</text>
<text x="55.9" y="187.6">CAM_PIN_PWDN</text>
</g>
</svg>
